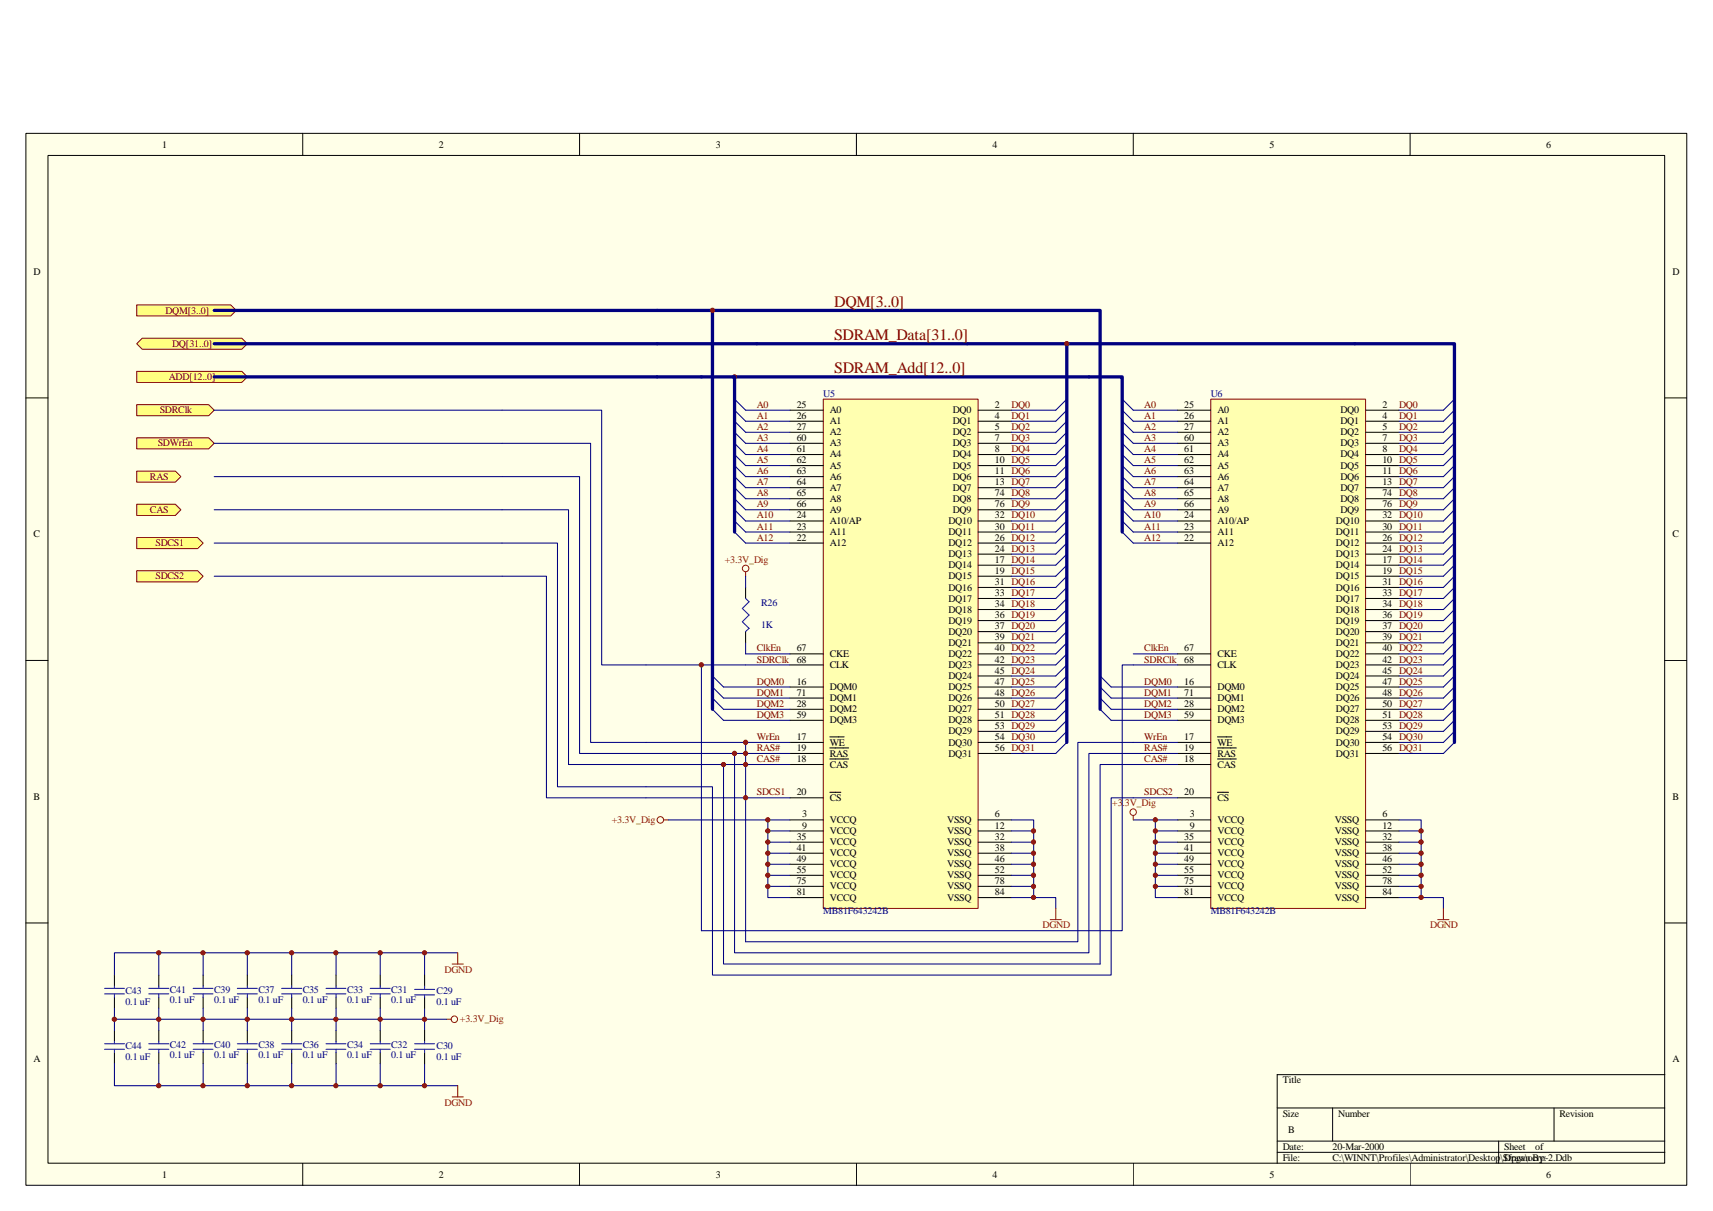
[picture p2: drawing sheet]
<svg xmlns="http://www.w3.org/2000/svg" width="420mm" height="297mm" viewBox="0 0 420 297" stroke-linecap="round" stroke-linejoin="round" font-family="sans-serif">
<path d="M6.3 32.7h407.4v258h-407.4z" fill="#ffffe8"/>
<g fill="none" stroke="#000" stroke-width=".25">
<path d="M6.3 32.7h407.4v258h-407.4zM11.8 38.1h396.5v247.2h-396.5zM74.3 32.7v5.4M142.2 32.7v5.4M210.1 32.7v5.4M278 32.7v5.4M345.9 32.7v5.4M6.3 97.6h5.5M408.3 97.6h5.5M6.3 162h5.5M408.3 162h5.5M6.3 226.4h5.5"/>
<path d="M408.3 226.4h5.5M313.3 271.8h95M313.3 279.9h95M326.9 271.8v8.1M367.6 279.9v5.5M381.2 271.8v8.1M408.3 263.6h-95v21.8M74.3 285.4v5.4M142.2 285.4v5.4M210.1 285.4v5.4M278 285.4v5.4M313.3 282.6h95"/>
<path d="M345.9 285.4v5.4"/>
</g>
<path d="M202 97.9h37.9v124.9h-37.9z" fill="#ffffb0"/>
<path d="M201.9 97.9h38v124.9h-38z" fill="none" stroke="#800000" stroke-width=".25"/>
<g fill="none" stroke="#000" stroke-width=".25">
<path d="M193.8 100.6h8.1M193.8 103.3h8.1M193.8 106h8.1M193.8 108.7h8.1M193.8 111.5h8.1M193.8 114.2h8.1M193.8 116.9h8.1M193.8 119.6h8.1M239.9 100.6h8.2M239.9 103.3h8.2M239.9 106h8.2M239.9 108.7h8.2"/>
<path d="M239.9 111.5h8.2M239.9 114.2h8.2M239.9 116.9h8.2M239.9 119.6h8.2M193.8 122.3h8.1M193.8 125h8.1M193.8 127.8h8.1M193.8 130.5h8.1M193.8 133.2h8.1M239.9 122.3h8.2M239.9 125h8.2M239.9 127.8h8.2"/>
<path d="M239.9 130.5h8.2M239.9 133.2h8.2M239.9 135.9h8.2M239.9 138.6h8.2M239.9 141.3h8.2M239.9 144.1h8.2M239.9 146.8h8.2M239.9 149.5h8.2M239.9 152.2h8.2M239.9 154.9h8.2M239.9 157.7h8.2M193.8 168.5h8.1"/>
<path d="M193.8 171.2h8.1M193.8 160.4h8.1M193.8 163.1h8.1M193.8 174h8.1M193.8 176.7h8.1M239.9 168.5h8.2M239.9 171.2h8.2M239.9 160.4h8.2M239.9 163.1h8.2M239.9 165.8h8.2M239.9 174h8.2M239.9 176.7h8.2"/>
<path d="M239.9 179.4h8.2M193.8 182.1h8.1M193.8 195.7h8.1M193.8 187.5h8.1M193.8 184.8h8.1M203.5 180.7h3.6M203.5 194.3h2.7M203.5 186.2h4.7M203.5 183.5h4.7M239.9 182.1h8.2M239.9 184.8h8.2M193.8 201.1h8.1"/>
<path d="M193.8 203.8h8.1M193.8 206.6h8.1M193.8 209.3h8.1M193.8 212h8.1M193.8 214.7h8.1M193.8 217.4h8.1M239.9 201.1h8.2M239.9 203.8h8.2M239.9 206.6h8.2M239.9 209.3h8.2M239.9 212h8.2M239.9 214.7h8.2"/>
<path d="M239.9 217.4h8.2M193.8 220.2h8.1M239.9 220.2h8.2"/>
</g>
<g fill="none" stroke="#000080" stroke-width=".25">
<path d="M180.2 97.9l2.7 2.7h10.9M261.7 97.9l-2.7 2.7h-10.9M180.2 100.6l2.7 2.7h10.9M180.2 106l2.7 2.7h10.9M180.2 103.3l2.7 2.7h10.9M180.2 108.7l2.7 2.8h10.9M180.2 111.5l2.7 2.7h10.9M180.2 114.2l2.7 2.7h10.9M180.2 119.6l2.7 2.7h10.9M180.2 116.9l2.7 2.7h10.9M261.7 100.6l-2.7 2.7h-10.9M261.7 106l-2.7 2.7h-10.9"/>
<path d="M261.7 103.3l-2.7 2.7h-10.9M261.7 108.7l-2.7 2.8h-10.9M261.7 111.5l-2.7 2.7h-10.9M261.7 114.2l-2.7 2.7h-10.9M261.7 119.6l-2.7 2.7h-10.9M261.7 116.9l-2.7 2.7h-10.9M180.2 125l2.7 2.8h10.9M180.2 127.8l2.7 2.7h10.9M180.2 130.5l2.7 2.7h10.9M180.2 122.3l2.7 2.7h10.9M261.7 125l-2.7 2.8h-10.9M261.7 127.8l-2.7 2.7h-10.9"/>
<path d="M261.7 130.5l-2.7 2.7h-10.9M261.7 122.3l-2.7 2.7h-10.9M261.7 133.2l-2.7 2.7h-10.9M261.7 135.9l-2.7 2.7h-10.9M261.7 138.6l-2.7 2.7h-10.9M261.7 141.3l-2.7 2.8h-10.9M261.7 144.1l-2.7 2.7h-10.9M261.7 146.8l-2.7 2.7h-10.9M261.7 149.5l-2.7 2.7h-10.9M261.7 152.2l-2.7 2.7h-10.9M261.7 154.9l-2.7 2.8h-10.9M261.7 157.7l-2.7 2.7h-10.9"/>
<path d="M174.8 165.8l2.7 2.7h16.3M174.8 168.5l2.7 2.7h16.3M177.5 174h16.3M177.5 176.7h16.3M182.9 160.4h10.9M182.9 163.1h10.9M261.7 160.4l-2.7 2.7h-10.9M261.7 163.1l-2.7 2.7h-10.9M261.7 165.8l-2.7 2.7h-10.9M261.7 168.5l-2.7 2.7h-10.9M261.7 171.2l-2.7 2.8h-10.9M261.7 174l-2.7 2.7h-10.9"/>
<path d="M261.7 176.7l-2.7 2.7h-10.9M261.7 179.4l-2.7 2.7h-10.9M182.9 182.1h10.9M182.9 184.8h10.9M182.9 187.5h10.9M182.9 195.7h10.9M261.7 182.1l-2.7 2.7h-10.9M188.3 201.1h5.5M188.3 203.8h5.5M188.3 206.6h5.5M188.3 209.3h5.5M188.3 212h5.5"/>
<path d="M188.3 214.7h5.5M188.3 217.4h5.5M248.1 201.1h5.4v19.1h5.5v2.7M248.1 203.8h5.4M248.1 206.6h5.4M248.1 209.3h5.4M248.1 212h5.4M248.1 214.7h5.4M248.1 217.4h5.4M248.1 220.2h5.4"/>
</g>
<path d="M237.2 84.3h24.5v97.8" fill="none" stroke="#000080" stroke-width=".8"/>
<g fill="none" stroke="#bf0000" stroke-width=".25">
<path d="M162.8 201.1h1.1M257.6 225.6h2.7M259 222.9v2.7"/>
<circle cx="162" cy="201.1" r=".8"/>
</g>
<path d="M297 97.9h37.9v124.9h-37.9z" fill="#ffffb0"/>
<path d="M297 97.9h37.9v124.9h-37.9z" fill="none" stroke="#800000" stroke-width=".25"/>
<g fill="none" stroke="#000" stroke-width=".25">
<path d="M288.8 100.6h8.2M288.8 103.3h8.2M288.8 106h8.2M288.8 108.7h8.2M288.8 111.5h8.2M288.8 114.2h8.2M288.8 116.9h8.2M288.8 119.6h8.2M335 100.6h8.2M335 103.3h8.2M335 106h8.2M335 108.7h8.2"/>
<path d="M335 111.5h8.2M335 114.2h8.2M335 116.9h8.2M335 119.6h8.2M288.8 122.3h8.2M288.8 125h8.2M288.8 127.8h8.2M288.8 130.5h8.2M288.8 133.2h8.2M335 122.3h8.2M335 125h8.2M335 127.8h8.2"/>
<path d="M335 130.5h8.2M335 133.2h8.2M335 135.9h8.2M335 138.6h8.2M335 141.3h8.2M335 144.1h8.2M335 146.8h8.2M335 149.5h8.2M335 152.2h8.2M335 154.9h8.2M335 157.7h8.2M288.8 168.5h8.2"/>
<path d="M288.8 171.2h8.2M288.8 160.4h8.2M288.8 163.1h8.2M288.8 174h8.2M288.8 176.7h8.2M335 168.5h8.2M335 171.2h8.2M335 160.4h8.2M335 163.1h8.2M335 165.8h8.2M335 174h8.2M335 176.7h8.2"/>
<path d="M335 179.4h8.2M288.8 182.1h8.2M288.8 195.7h8.2M288.8 187.5h8.2M288.8 184.8h8.2M298.6 180.7h3.5M298.6 194.3h2.7M298.6 186.2h4.6M298.6 183.5h4.6M335 182.1h8.2M335 184.8h8.2M288.8 201.1h8.2"/>
<path d="M288.8 203.8h8.2M288.8 206.6h8.2M288.8 209.3h8.2M288.8 212h8.2M288.8 214.7h8.2M288.8 217.4h8.2M335 201.1h8.2M335 203.8h8.2M335 206.6h8.2M335 209.3h8.2M335 212h8.2M335 214.7h8.2"/>
<path d="M335 217.4h8.2M288.8 220.2h8.2M335 220.2h8.2"/>
</g>
<g fill="none" stroke="#000080" stroke-width=".25">
<path d="M275.3 97.9l2.7 2.7h10.8M356.7 97.9l-2.7 2.7h-10.8M275.3 100.6l2.7 2.7h10.8M275.3 106l2.7 2.7h10.8M275.3 103.3l2.7 2.7h10.8M275.3 108.7l2.7 2.8h10.8M275.3 111.5l2.7 2.7h10.8M275.3 114.2l2.7 2.7h10.8M275.3 119.6l2.7 2.7h10.8M275.3 116.9l2.7 2.7h10.8M356.7 100.6l-2.7 2.7h-10.8M356.7 106l-2.7 2.7h-10.8"/>
<path d="M356.7 103.3l-2.7 2.7h-10.8M356.7 108.7l-2.7 2.8h-10.8M356.7 111.5l-2.7 2.7h-10.8M356.7 114.2l-2.7 2.7h-10.8M356.7 119.6l-2.7 2.7h-10.8M356.7 116.9l-2.7 2.7h-10.8M275.3 125l2.7 2.8h10.8M275.3 127.8l2.7 2.7h10.8M275.3 130.5l2.7 2.7h10.8M275.3 122.3l2.7 2.7h10.8M356.7 125l-2.7 2.8h-10.8M356.7 127.8l-2.7 2.7h-10.8"/>
<path d="M356.7 130.5l-2.7 2.7h-10.8M356.7 122.3l-2.7 2.7h-10.8M356.7 133.2l-2.7 2.7h-10.8M356.7 135.9l-2.7 2.7h-10.8M356.7 138.6l-2.7 2.7h-10.8M356.7 141.3l-2.7 2.8h-10.8M356.7 144.1l-2.7 2.7h-10.8M356.7 146.8l-2.7 2.7h-10.8M356.7 149.5l-2.7 2.7h-10.8M356.7 152.2l-2.7 2.7h-10.8M356.7 154.9l-2.7 2.8h-10.8M356.7 157.7l-2.7 2.7h-10.8"/>
<path d="M272.5 168.5h16.3M272.5 171.2h16.3M272.5 174h16.3M272.5 176.7h16.3M278 160.4h10.8M278 163.1h10.8M356.7 160.4l-2.7 2.7h-10.8M356.7 163.1l-2.7 2.7h-10.8M356.7 165.8l-2.7 2.7h-10.8M356.7 168.5l-2.7 2.7h-10.8M356.7 171.2l-2.7 2.8h-10.8M356.7 174l-2.7 2.7h-10.8"/>
<path d="M356.7 176.7l-2.7 2.7h-10.8M356.7 179.4l-2.7 2.7h-10.8M278 182.1h10.8M278 184.8h10.8M278 187.5h10.8M278 195.7h10.8M356.7 182.1l-2.7 2.7h-10.8M278 201.1h5.4v19.1h5.4M283.4 201.1h5.4M283.4 203.8h5.4M283.4 206.6h5.4M283.4 209.3h5.4"/>
<path d="M283.4 212h5.4M283.4 214.7h5.4M283.4 217.4h5.4M343.2 201.1h5.4v19.1h5.4v2.7M343.2 203.8h5.4M343.2 206.6h5.4M343.2 209.3h5.4M343.2 212h5.4M343.2 214.7h5.4M343.2 217.4h5.4M343.2 220.2h5.4"/>
</g>
<path d="M180.2 92.4h86.9M185.6 84.3h51.6M261.7 84.3h95v97.8" fill="none" stroke="#000080" stroke-width=".8"/>
<g fill="none" stroke="#bf0000" stroke-width=".25">
<path d="M278 200.1v1M352.6 225.6h2.8M354 222.9v2.7"/>
<circle cx="277.9" cy="199.2" r=".79"/>
</g>
<g fill="#800000" stroke="#800000" stroke-width=".25">
<circle cx="180.2" cy="92.4" r=".52"/>
<circle cx="261.6" cy="84.3" r=".52"/>
</g>
<g fill="#ffff80" stroke="#800000" stroke-width=".25">
<path d="M34.9 83h24.4l1.4 1.3-1.4 1.4h-24.4l-1.4-1.4z" fill-rule="evenodd"/>
<path d="M33.5 91.1h25.8l1.4 1.3-1.4 1.4h-25.8z" fill-rule="evenodd"/>
</g>
<path d="M161.2 76.1h108.6v97.9M174.8 76.1v97.9M161.2 92.4h19v38.1M161.2 84.3h24.4M267.1 92.4h8.2v38.1" fill="none" stroke="#000080" stroke-width=".8"/>
<g fill="none" stroke="#bf0000" stroke-width=".25">
<path d="M182.9 140.3v1M109.6 250h1.1"/>
<circle cx="182.9" cy="139.4" r=".8"/>
<circle cx="111.4" cy="250" r=".79"/>
</g>
<path d="M182.9 144.1v2.7M182.9 154.9v2.8" fill="none" stroke="#000" stroke-width=".25"/>
<path d="M182.9 146.8l.8 .8-1.6 1.7 1.6 1.6-1.6 1.6 1.6 1.6-.8 .8" fill="none" stroke="#00f" stroke-width=".25"/>
<path d="M182.9 141.3v2.8M182.9 157.7v2.7M174.8 171.2l2.7 2.8M174.8 174l2.7 2.7" fill="none" stroke="#000080" stroke-width=".25"/>
<circle cx="174.7" cy="76.1" r=".52" fill="#800000" stroke="#800000" stroke-width=".25"/>
<path d="M33.5 74.8h23.1l1.4 1.3-1.4 1.4h-23.1z" fill-rule="evenodd" fill="#ffff80" stroke="#800000" stroke-width=".25"/>
<g fill="none" stroke="#000080" stroke-width=".25">
<path d="M123.1 108.7h21.8v73.4h38v48.9h81.5v-48.9h13.6M123.1 100.6h24.5v62.5h35.3M123.1 116.9h19.1v67.9h40.7M123.1 133.2h13.6v59.8h38.1v46.2h97.7v-43.5h5.5M123.1 125h16.3v62.5h43.5M123.1 141.3h10.9v54.4h48.9M172 163.1v65.2h103.3v-65.2h2.7M269.8 165.8l2.7 2.7M269.8 168.5l2.7 2.7M269.8 171.2l2.7 2.8M269.8 174l2.7 2.7M177.5 187.5v49h92.3v-49h8.2"/>
<path d="M180.2 184.8v48.9h86.9v-48.9h10.9M163.9 201.1h24.4v19.1h5.5M38.9 233.7v5.5M49.8 233.7v5.5M60.7 233.7v5.5M71.5 233.7v5.5M82.4 233.7v5.5M93.3 233.7v5.5M104.1 233.7v5.5M112.3 233.7h-84.2v5.5M28.1 247.3v5.5M28.1 250h81.5"/>
<path d="M38.9 247.3v5.5M49.8 247.3v5.5M60.7 247.3v5.5M71.5 247.3v5.5M82.4 247.3v5.5M93.3 247.3v5.5M104.1 247.3v5.5M28.1 260.9v5.4h84.2M38.9 260.9v5.4M49.8 260.9v5.4M60.7 260.9v5.4M71.5 260.9v5.4"/>
<path d="M82.4 260.9v5.4M93.3 260.9v5.4M104.1 260.9v5.4"/>
</g>
<path d="M52.5 76.1h108.7M52.5 84.3h108.7M52.5 92.4h108.7" fill="none" stroke="#000080" stroke-width=".8"/>
<g fill="none" stroke="#000" stroke-width=".25">
<path d="M28.1 239.2v2.7M38.9 239.2v2.7M49.8 239.2v2.7M60.7 239.2v2.7M71.5 239.2v2.7M82.4 239.2v2.7M93.3 239.2v2.7M28.1 244.6v2.7M28.1 252.8v2.7M28.1 258.2v2.7M38.9 244.6v2.7M38.9 252.8v2.7"/>
<path d="M38.9 258.2v2.7M49.8 244.6v2.7M49.8 252.8v2.7M49.8 258.2v2.7M60.7 244.6v2.7M60.7 252.8v2.7M60.7 258.2v2.7M71.5 244.6v2.7M71.5 252.8v2.7M71.5 258.2v2.7M82.4 244.6v2.7M82.4 252.8v2.7"/>
<path d="M82.4 258.2v2.7M93.3 244.6v2.7M93.3 252.8v2.7M93.3 258.2v2.7"/>
</g>
<g fill="none" stroke="#00f" stroke-width=".25">
<path d="M25.7 243.8h4.8M25.7 242.4h4.8M25.7 257.4h4.8M25.7 256h4.8M28.1 241.9v.5M28.1 243.8v.8M28.1 255.5v.5M28.1 257.4v.8M36.5 243.8h4.9M36.5 242.4h4.9M36.5 257.4h4.9M36.5 256h4.9"/>
<path d="M38.9 241.9v.5M38.9 243.8v.8M38.9 255.5v.5M38.9 257.4v.8M47.4 243.8h4.8M47.4 242.4h4.8M47.4 257.4h4.8M47.4 256h4.8M49.8 241.9v.5M49.8 243.8v.8M49.8 255.5v.5M49.8 257.4v.8"/>
<path d="M58.2 243.8h4.9M58.2 242.4h4.9M58.2 257.4h4.9M58.2 256h4.9M60.7 241.9v.5M60.7 243.8v.8M60.7 255.5v.5M60.7 257.4v.8M69.1 243.8h4.9M69.1 242.4h4.9M69.1 257.4h4.9M69.1 256h4.9"/>
<path d="M71.5 241.9v.5M71.5 243.8v.8M71.5 255.5v.5M71.5 257.4v.8M80 243.8h4.8M80 242.4h4.8M80 257.4h4.8M80 256h4.8M82.4 241.9v.5M82.4 243.8v.8M82.4 255.5v.5M82.4 257.4v.8"/>
<path d="M90.8 243.8h4.9M90.8 242.4h4.9M90.8 257.4h4.9M90.8 256h4.9M93.3 241.9v.5M93.3 243.8v.8M93.3 255.5v.5M93.3 257.4v.8"/>
</g>
<g fill="#800000" stroke="#800000" stroke-width=".25">
<circle cx="38.9" cy="250" r=".52"/>
<circle cx="49.8" cy="250" r=".51"/>
<circle cx="60.7" cy="250" r=".52"/>
<circle cx="71.5" cy="250" r=".52"/>
<circle cx="82.4" cy="250" r=".51"/>
<circle cx="93.3" cy="250" r=".52"/>
<circle cx="104.1" cy="250" r=".52"/>
</g>
<path d="M110.9 236.5h2.7M112.3 233.7v2.8M110.9 269.1h2.7M112.3 266.3v2.8" fill="none" stroke="#bf0000" stroke-width=".25"/>
<g fill="#ffff80" stroke="#800000" stroke-width=".25">
<path d="M33.5 99.3h17.7l1.3 1.3-1.3 1.4h-17.7z" fill-rule="evenodd"/>
<path d="M33.5 107.4h17.7l1.3 1.3-1.3 1.4h-17.7z" fill-rule="evenodd"/>
<path d="M33.5 115.6h9.5l1.4 1.3-1.4 1.4h-9.5z" fill-rule="evenodd"/>
<path d="M33.5 123.7h9.5l1.4 1.3-1.4 1.4h-9.5z" fill-rule="evenodd"/>
<path d="M33.5 131.9h15l1.3 1.3-1.3 1.4h-15z" fill-rule="evenodd"/>
<path d="M33.5 140h15l1.3 1.3-1.3 1.4h-15z" fill-rule="evenodd"/>
</g>
<path d="M52.5 116.9h70.6M52.5 108.7h70.6M52.5 100.6h70.6M52.5 133.2h70.6M52.5 125h70.6M52.5 141.3h70.6" fill="none" stroke="#000080" stroke-width=".25"/>
<path d="M104.1 239.2v2.7M104.1 244.6v2.7M104.1 252.8v2.7M104.1 258.2v2.7" fill="none" stroke="#000" stroke-width=".25"/>
<path d="M101.7 257.4h4.9M101.7 256h4.9M101.7 242.7h4.9M101.7 244h4.9M104.1 241.9v.8M104.1 244v.6M104.1 255.5v.5M104.1 257.4v.8" fill="none" stroke="#00f" stroke-width=".25"/>
<g fill="#800000" stroke="#800000" stroke-width=".25">
<circle cx="28.1" cy="250" r=".52"/>
<circle cx="104.1" cy="233.7" r=".52"/>
<circle cx="93.3" cy="233.7" r=".52"/>
<circle cx="82.4" cy="233.7" r=".51"/>
<circle cx="71.5" cy="233.7" r=".52"/>
<circle cx="60.7" cy="233.7" r=".52"/>
<circle cx="49.8" cy="233.7" r=".51"/>
<circle cx="38.9" cy="233.7" r=".52"/>
<circle cx="104.1" cy="266.3" r=".52"/>
<circle cx="93.3" cy="266.3" r=".52"/>
<circle cx="82.4" cy="266.3" r=".51"/>
<circle cx="71.5" cy="266.3" r=".52"/>
<circle cx="60.7" cy="266.3" r=".52"/>
<circle cx="49.8" cy="266.3" r=".51"/>
<circle cx="38.9" cy="266.3" r=".52"/>
<circle cx="182.9" cy="182.1" r=".52"/>
<circle cx="182.9" cy="184.8" r=".52"/>
<circle cx="182.9" cy="187.5" r=".51"/>
<circle cx="182.9" cy="195.7" r=".52"/>
<circle cx="188.3" cy="201.1" r=".52"/>
<circle cx="188.3" cy="203.8" r=".52"/>
<circle cx="188.3" cy="206.5" r=".52"/>
<circle cx="188.3" cy="209.3" r=".52"/>
<circle cx="188.3" cy="212" r=".52"/>
<circle cx="188.3" cy="214.7" r=".52"/>
<circle cx="188.3" cy="217.4" r=".52"/>
<circle cx="253.5" cy="220.1" r=".51"/>
<circle cx="253.5" cy="217.4" r=".51"/>
<circle cx="253.5" cy="214.7" r=".52"/>
<circle cx="253.5" cy="212" r=".52"/>
<circle cx="253.5" cy="209.3" r=".52"/>
<circle cx="253.5" cy="206.5" r=".51"/>
<circle cx="253.5" cy="203.8" r=".51"/>
<circle cx="283.4" cy="201.1" r=".52"/>
<circle cx="283.4" cy="203.8" r=".51"/>
<circle cx="283.4" cy="206.5" r=".51"/>
<circle cx="283.4" cy="209.3" r=".52"/>
<circle cx="283.4" cy="212" r=".52"/>
<circle cx="283.4" cy="214.7" r=".52"/>
<circle cx="283.4" cy="217.4" r=".51"/>
<circle cx="348.6" cy="220.1" r=".52"/>
<circle cx="348.6" cy="217.4" r=".52"/>
<circle cx="348.6" cy="214.7" r=".52"/>
<circle cx="348.6" cy="212" r=".52"/>
<circle cx="348.6" cy="209.3" r=".52"/>
<circle cx="348.6" cy="206.5" r=".52"/>
<circle cx="348.6" cy="203.8" r=".52"/>
<circle cx="180.2" cy="184.8" r=".52"/>
<circle cx="177.5" cy="187.5" r=".52"/>
<circle cx="172" cy="163.1" r=".52"/>
</g>
<g font-size="3.9" fill="#800000">
<text x="204.6" y="75.3">DQM[3..0]</text>
<text x="204.6" y="83.4">SDRAM_Data[31..0]</text>
<text x="204.6" y="91.6">SDRAM_Add[12..0]</text>
</g>
<g font-size="2.5">
<text x="39.8" y="36.2">1</text>
<text x="107.7" y="36.2">2</text>
<text x="175.6" y="36.2">3</text>
<text x="243.5" y="36.2">4</text>
<text x="311.4" y="36.2">5</text>
<text x="379.3" y="36.2">6</text>
<text x="8.3" y="67.4">D</text>
<text x="410.3" y="67.4">D</text>
<text x="195.4" y="100">25</text>
<text x="203.5" y="101.4">A0</text>
<text x="233.7" y="101.4">DQ0</text>
<text x="244" y="100">2</text>
<text x="290.4" y="100">25</text>
<text x="298.6" y="101.4">A0</text>
<text x="328.8" y="101.4">DQ0</text>
<text x="339.1" y="100">2</text>
<text x="195.4" y="102.7">26</text>
<text x="195.4" y="105.4">27</text>
<text x="203.5" y="104.1">A1</text>
<text x="203.5" y="106.8">A2</text>
<text x="233.7" y="104.1">DQ1</text>
<text x="233.7" y="106.8">DQ2</text>
<text x="244" y="102.7">4</text>
<text x="244" y="105.4">5</text>
<text x="290.4" y="102.7">26</text>
<text x="290.4" y="105.4">27</text>
<text x="298.6" y="104.1">A1</text>
<text x="298.6" y="106.8">A2</text>
<text x="328.8" y="104.1">DQ1</text>
<text x="328.8" y="106.8">DQ2</text>
<text x="339.1" y="102.7">4</text>
<text x="339.1" y="105.4">5</text>
<text x="195.4" y="108.1">60</text>
<text x="195.4" y="110.9">61</text>
<text x="195.4" y="113.6">62</text>
<text x="203.5" y="109.5">A3</text>
<text x="203.5" y="112.2">A4</text>
<text x="233.7" y="109.5">DQ3</text>
<text x="233.7" y="112.2">DQ4</text>
<text x="244" y="108.1">7</text>
<text x="244" y="110.9">8</text>
<text x="244" y="113.6">10 DQ5</text>
<text x="290.4" y="108.1">60</text>
<text x="290.4" y="110.9">61</text>
<text x="290.4" y="113.6">62</text>
<text x="298.6" y="109.5">A3</text>
<text x="298.6" y="112.2">A4</text>
<text x="328.8" y="109.5">DQ3</text>
<text x="328.8" y="112.2">DQ4</text>
<text x="339.1" y="108.1">7</text>
<text x="339.1" y="110.9">8</text>
<text x="339.1" y="113.6">10 DQ5</text>
<text x="195.4" y="116.3">63</text>
<text x="195.4" y="119">64</text>
<text x="203.5" y="115">A5</text>
<text x="203.5" y="117.7">A6</text>
<text x="233.7" y="115">DQ5</text>
<text x="233.7" y="117.7">DQ6</text>
<text x="244" y="116.3">11 DQ6</text>
<text x="244" y="119">13 DQ7</text>
<text x="290.4" y="116.3">63</text>
<text x="290.4" y="119">64</text>
<text x="298.6" y="115">A5</text>
<text x="298.6" y="117.7">A6</text>
<text x="328.8" y="115">DQ5</text>
<text x="328.8" y="117.7">DQ6</text>
<text x="339.1" y="116.3">11 DQ6</text>
<text x="339.1" y="119">13 DQ7</text>
<text x="195.4" y="121.7">65</text>
<text x="195.4" y="124.4">66</text>
<text x="203.5" y="120.4">A7</text>
<text x="203.5" y="123.1">A8</text>
<text x="203.5" y="125.8">A9</text>
<text x="233.7" y="120.4">DQ7</text>
<text x="233.7" y="123.1">DQ8</text>
<text x="233.7" y="125.8">DQ9</text>
<text x="244" y="121.7">74 DQ8</text>
<text x="244" y="124.4">76 DQ9</text>
<text x="290.4" y="121.7">65</text>
<text x="290.4" y="124.4">66</text>
<text x="298.6" y="120.4">A7</text>
<text x="298.6" y="123.1">A8</text>
<text x="298.6" y="125.8">A9</text>
<text x="328.8" y="120.4">DQ7</text>
<text x="328.8" y="123.1">DQ8</text>
<text x="328.8" y="125.8">DQ9</text>
<text x="339.1" y="121.7">74 DQ8</text>
<text x="339.1" y="124.4">76 DQ9</text>
<text x="8.3" y="131.8">C</text>
<text x="195.4" y="127.2">24</text>
<text x="195.4" y="129.9">23</text>
<text x="203.5" y="128.6">A10/AP</text>
<text x="203.5" y="131.3">A11</text>
<text x="232.6" y="128.6">DQ10</text>
<text x="232.6" y="131.3">DQ11</text>
<text x="244" y="127.2">32 DQ10</text>
<text x="244" y="129.9">30 DQ11</text>
<text x="290.4" y="127.2">24</text>
<text x="290.4" y="129.9">23</text>
<text x="298.6" y="128.6">A10/AP</text>
<text x="298.6" y="131.3">A11</text>
<text x="327.7" y="128.6">DQ10</text>
<text x="327.7" y="131.3">DQ11</text>
<text x="339.1" y="127.2">32 DQ10</text>
<text x="339.1" y="129.9">30 DQ11</text>
<text x="410.3" y="131.8">C</text>
<text x="195.4" y="132.6">22</text>
<text x="203.5" y="134">A12</text>
<text x="232.6" y="134">DQ12</text>
<text x="232.6" y="136.7">DQ13</text>
<text x="244" y="132.6">26 DQ12</text>
<text x="244" y="135.3">24 DQ13</text>
<text x="290.4" y="132.6">22</text>
<text x="298.6" y="134">A12</text>
<text x="327.7" y="134">DQ12</text>
<text x="327.7" y="136.7">DQ13</text>
<text x="339.1" y="132.6">26 DQ12</text>
<text x="339.1" y="135.3">24 DQ13</text>
<text x="232.6" y="139.4">DQ14</text>
<text x="232.6" y="142.1">DQ15</text>
<text x="244" y="138">17 DQ14</text>
<text x="244" y="140.7">19 DQ15</text>
<text x="244" y="143.5">31 DQ16</text>
<text x="327.7" y="139.4">DQ14</text>
<text x="327.7" y="142.1">DQ15</text>
<text x="339.1" y="138">17 DQ14</text>
<text x="339.1" y="140.7">19 DQ15</text>
<text x="339.1" y="143.5">31 DQ16</text>
<text x="232.6" y="144.9">DQ16</text>
<text x="232.6" y="147.6">DQ17</text>
<text x="244" y="146.2">33 DQ17</text>
<text x="244" y="148.9">34 DQ18</text>
<text x="327.7" y="144.9">DQ16</text>
<text x="327.7" y="147.6">DQ17</text>
<text x="339.1" y="146.2">33 DQ17</text>
<text x="339.1" y="148.9">34 DQ18</text>
<text x="232.6" y="150.3">DQ18</text>
<text x="232.6" y="153">DQ19</text>
<text x="232.6" y="155.7">DQ20</text>
<text x="244" y="151.6">36 DQ19</text>
<text x="244" y="154.3">37 DQ20</text>
<text x="327.7" y="150.3">DQ18</text>
<text x="327.7" y="153">DQ19</text>
<text x="327.7" y="155.7">DQ20</text>
<text x="339.1" y="151.6">36 DQ19</text>
<text x="339.1" y="154.3">37 DQ20</text>
<text x="195.4" y="159.8">67</text>
<text x="203.5" y="161.1">CKE</text>
<text x="232.6" y="158.4">DQ21</text>
<text x="232.6" y="161.1">DQ22</text>
<text x="244" y="157">39 DQ21</text>
<text x="244" y="159.8">40 DQ22</text>
<text x="290.4" y="159.8">67</text>
<text x="298.6" y="161.1">CKE</text>
<text x="327.7" y="158.4">DQ21</text>
<text x="327.7" y="161.1">DQ22</text>
<text x="339.1" y="157">39 DQ21</text>
<text x="339.1" y="159.8">40 DQ22</text>
<text x="195.4" y="167.9">16</text>
<text x="195.4" y="162.5">68</text>
<text x="203.5" y="163.9">CLK</text>
<text x="232.6" y="163.9">DQ23</text>
<text x="232.6" y="166.6">DQ24</text>
<text x="244" y="162.5">42 DQ23</text>
<text x="244" y="165.2">45 DQ24</text>
<text x="244" y="167.9">47 DQ25</text>
<text x="290.4" y="167.9">16</text>
<text x="290.4" y="162.5">68</text>
<text x="298.6" y="163.9">CLK</text>
<text x="327.7" y="163.9">DQ23</text>
<text x="327.7" y="166.6">DQ24</text>
<text x="339.1" y="162.5">42 DQ23</text>
<text x="339.1" y="165.2">45 DQ24</text>
<text x="339.1" y="167.9">47 DQ25</text>
<text x="195.4" y="170.6">71</text>
<text x="195.4" y="173.3">28</text>
<text x="203.5" y="169.3">DQM0</text>
<text x="203.5" y="172">DQM1</text>
<text x="232.6" y="169.3">DQ25</text>
<text x="232.6" y="172">DQ26</text>
<text x="244" y="170.6">48 DQ26</text>
<text x="244" y="173.3">50 DQ27</text>
<text x="290.4" y="170.6">71</text>
<text x="290.4" y="173.3">28</text>
<text x="298.6" y="169.3">DQM0</text>
<text x="298.6" y="172">DQM1</text>
<text x="327.7" y="169.3">DQ25</text>
<text x="327.7" y="172">DQ26</text>
<text x="339.1" y="170.6">48 DQ26</text>
<text x="339.1" y="173.3">50 DQ27</text>
<text x="195.4" y="176.1">59</text>
<text x="203.5" y="174.7">DQM2</text>
<text x="203.5" y="177.4">DQM3</text>
<text x="232.6" y="174.7">DQ27</text>
<text x="232.6" y="177.4">DQ28</text>
<text x="244" y="176.1">51 DQ28</text>
<text x="244" y="178.8">53 DQ29</text>
<text x="290.4" y="176.1">59</text>
<text x="298.6" y="174.7">DQM2</text>
<text x="298.6" y="177.4">DQM3</text>
<text x="327.7" y="174.7">DQ27</text>
<text x="327.7" y="177.4">DQ28</text>
<text x="339.1" y="176.1">51 DQ28</text>
<text x="339.1" y="178.8">53 DQ29</text>
<text x="195.4" y="181.5">17</text>
<text x="195.4" y="184.2">19</text>
<text x="203.5" y="182.9">WE</text>
<text x="203.5" y="185.6">RAS</text>
<text x="232.6" y="180.2">DQ29</text>
<text x="232.6" y="182.9">DQ30</text>
<text x="232.6" y="185.6">DQ31</text>
<text x="244" y="181.5">54 DQ30</text>
<text x="244" y="184.2">56 DQ31</text>
<text x="290.4" y="181.5">17</text>
<text x="290.4" y="184.2">19</text>
<text x="298.6" y="182.9">WE</text>
<text x="298.6" y="185.6">RAS</text>
<text x="327.7" y="180.2">DQ29</text>
<text x="327.7" y="182.9">DQ30</text>
<text x="327.7" y="185.6">DQ31</text>
<text x="339.1" y="181.5">54 DQ30</text>
<text x="339.1" y="184.2">56 DQ31</text>
<text x="195.4" y="186.9">18</text>
<text x="203.5" y="188.3">CAS</text>
<text x="290.4" y="186.9">18</text>
<text x="298.6" y="188.3">CAS</text>
<text x="8.3" y="196.2">B</text>
<text x="195.4" y="195.1">20</text>
<text x="203.5" y="196.5">CS</text>
<text x="290.4" y="195.1">20</text>
<text x="298.6" y="196.5">CS</text>
<text x="410.3" y="196.2">B</text>
<text x="196.8" y="200.5">3</text>
<text x="196.8" y="203.2">9</text>
<text x="203.5" y="201.9">VCCQ</text>
<text x="232.3" y="201.9">VSSQ</text>
<text x="244" y="200.5">6</text>
<text x="244" y="203.2">12</text>
<text x="291.8" y="200.5">3</text>
<text x="291.8" y="203.2">9</text>
<text x="298.6" y="201.9">VCCQ</text>
<text x="327.4" y="201.9">VSSQ</text>
<text x="339.1" y="200.5">6</text>
<text x="339.1" y="203.2">12</text>
<text x="195.4" y="205.9">35</text>
<text x="195.4" y="208.7">41</text>
<text x="203.5" y="204.6">VCCQ</text>
<text x="203.5" y="207.3">VCCQ</text>
<text x="232.3" y="204.6">VSSQ</text>
<text x="232.3" y="207.3">VSSQ</text>
<text x="244" y="205.9">32</text>
<text x="244" y="208.7">38</text>
<text x="290.4" y="205.9">35</text>
<text x="290.4" y="208.7">41</text>
<text x="298.6" y="204.6">VCCQ</text>
<text x="298.6" y="207.3">VCCQ</text>
<text x="327.4" y="204.6">VSSQ</text>
<text x="327.4" y="207.3">VSSQ</text>
<text x="339.1" y="205.9">32</text>
<text x="339.1" y="208.7">38</text>
<text x="195.4" y="211.4">49</text>
<text x="195.4" y="214.1">55</text>
<text x="203.5" y="210">VCCQ</text>
<text x="203.5" y="212.8">VCCQ</text>
<text x="203.5" y="215.5">VCCQ</text>
<text x="232.3" y="210">VSSQ</text>
<text x="232.3" y="212.8">VSSQ</text>
<text x="232.3" y="215.5">VSSQ</text>
<text x="244" y="211.4">46</text>
<text x="244" y="214.1">52</text>
<text x="290.4" y="211.4">49</text>
<text x="290.4" y="214.1">55</text>
<text x="298.6" y="210">VCCQ</text>
<text x="298.6" y="212.8">VCCQ</text>
<text x="298.6" y="215.5">VCCQ</text>
<text x="327.4" y="210">VSSQ</text>
<text x="327.4" y="212.8">VSSQ</text>
<text x="327.4" y="215.5">VSSQ</text>
<text x="339.1" y="211.4">46</text>
<text x="339.1" y="214.1">52</text>
<text x="195.4" y="216.8">75</text>
<text x="195.4" y="219.5">81</text>
<text x="203.5" y="218.2">VCCQ</text>
<text x="203.5" y="220.9">VCCQ</text>
<text x="232.3" y="218.2">VSSQ</text>
<text x="232.3" y="220.9">VSSQ</text>
<text x="244" y="216.8">78</text>
<text x="244" y="219.5">84</text>
<text x="290.4" y="216.8">75</text>
<text x="290.4" y="219.5">81</text>
<text x="298.6" y="218.2">VCCQ</text>
<text x="298.6" y="220.9">VCCQ</text>
<text x="327.4" y="218.2">VSSQ</text>
<text x="327.4" y="220.9">VSSQ</text>
<text x="339.1" y="216.8">78</text>
<text x="339.1" y="219.5">84</text>
<text x="8.3" y="260.5">A</text>
<text x="410.3" y="260.5">A</text>
<text x="314.6" y="265.7">Title</text>
<text x="314.6" y="273.9">Size</text>
<text x="328.2" y="273.9">Number</text>
<text x="382.5" y="273.9">Revision</text>
<text x="316" y="277.9">B</text>
<text x="314.6" y="284.8">File:</text>
<text x="314.6" y="282">Date:</text>
<text x="326.9" y="284.8">C:\WINNT\Profiles\Administrator\Desktop\Sfpga\ocrp-2.Ddb</text>
<text x="326.9" y="282">20-Mar-2000</text>
<text x="368.9" y="282">Sheet</text>
<text x="368.9" y="284.8">Drawn By:</text>
<text x="376.6" y="282">of</text>
<text x="39.8" y="288.8">1</text>
<text x="107.7" y="288.8">2</text>
<text x="175.6" y="288.8">3</text>
<text x="243.5" y="288.8">4</text>
<text x="311.4" y="288.8">5</text>
<text x="379.3" y="288.8">6</text>
</g>
<g font-size="2.5" fill="#800000">
<text x="40.6" y="76.9">DQM[3..0]</text>
<text x="42.2" y="85.1">DQ[31..0]</text>
<text x="41.4" y="93.2">ADD[12..0]</text>
<text x="39.2" y="101.4">SDRClk</text>
<text x="185.6" y="100">A0</text>
<text x="248.1" y="100">DQ0</text>
<text x="280.7" y="100">A0</text>
<text x="343.2" y="100">DQ0</text>
<text x="185.6" y="102.7">A1</text>
<text x="185.6" y="105.4">A2</text>
<text x="248.1" y="102.7">DQ1</text>
<text x="248.1" y="105.4">DQ2</text>
<text x="280.7" y="102.7">A1</text>
<text x="280.7" y="105.4">A2</text>
<text x="343.2" y="102.7">DQ1</text>
<text x="343.2" y="105.4">DQ2</text>
<text x="38.7" y="109.5">SDWrEn</text>
<text x="185.6" y="108.1">A3</text>
<text x="185.6" y="110.9">A4</text>
<text x="185.6" y="113.6">A5</text>
<text x="248.1" y="108.1">DQ3</text>
<text x="248.1" y="110.9">DQ4</text>
<text x="280.7" y="108.1">A3</text>
<text x="280.7" y="110.9">A4</text>
<text x="280.7" y="113.6">A5</text>
<text x="343.2" y="108.1">DQ3</text>
<text x="343.2" y="110.9">DQ4</text>
<text x="36.8" y="117.7">RAS</text>
<text x="185.6" y="116.3">A6</text>
<text x="185.6" y="119">A7</text>
<text x="280.7" y="116.3">A6</text>
<text x="280.7" y="119">A7</text>
<text x="36.8" y="125.8">CAS</text>
<text x="185.6" y="121.7">A8</text>
<text x="185.6" y="124.4">A9</text>
<text x="280.7" y="121.7">A8</text>
<text x="280.7" y="124.4">A9</text>
<text x="185.6" y="127.2">A10</text>
<text x="185.6" y="129.9">A11</text>
<text x="280.7" y="127.2">A10</text>
<text x="280.7" y="129.9">A11</text>
<text x="38.1" y="134">SDCS1</text>
<text x="185.6" y="132.6">A12</text>
<text x="280.7" y="132.6">A12</text>
<text x="38.1" y="142.1">SDCS2</text>
<text x="185.6" y="159.8">ClkEn</text>
<text x="280.7" y="159.8">ClkEn</text>
<text x="185.6" y="162.5">SDRClk</text>
<text x="185.6" y="167.9">DQM0</text>
<text x="280.7" y="162.5">SDRClk</text>
<text x="280.7" y="167.9">DQM0</text>
<text x="185.6" y="170.6">DQM1</text>
<text x="185.6" y="173.3">DQM2</text>
<text x="280.7" y="170.6">DQM1</text>
<text x="280.7" y="173.3">DQM2</text>
<text x="185.6" y="176.1">DQM3</text>
<text x="280.7" y="176.1">DQM3</text>
<text x="185.6" y="181.5">WrEn</text>
<text x="185.6" y="184.2">RAS#</text>
<text x="280.7" y="181.5">WrEn</text>
<text x="280.7" y="184.2">RAS#</text>
<text x="185.6" y="186.9">CAS#</text>
<text x="280.7" y="186.9">CAS#</text>
<text x="185.6" y="195.1">SDCS1</text>
<text x="280.7" y="195.1">SDCS2</text>
</g>
<g font-size="2.5" fill="#000080">
<text x="201.9" y="97.3">U5</text>
<text x="297" y="97.3">U6</text>
<text x="186.7" y="148.6">R26</text>
<text x="186.7" y="154.1">1K</text>
<text x="201.9" y="224.1">MB81F643242B</text>
<text x="297" y="224.1">MB81F643242B</text>
<text x="30.8" y="243.7">C43</text>
<text x="41.7" y="243.4">C41</text>
<text x="41.7" y="245.9">0.1 uF</text>
<text x="52.5" y="243.4">C39</text>
<text x="52.5" y="245.9">0.1 uF</text>
<text x="63.4" y="243.4">C37</text>
<text x="63.4" y="245.9">0.1 uF</text>
<text x="74.3" y="243.4">C35</text>
<text x="74.3" y="245.9">0.1 uF</text>
<text x="85.1" y="243.4">C33</text>
<text x="85.1" y="245.9">0.1 uF</text>
<text x="96" y="243.4">C31</text>
<text x="96" y="245.9">0.1 uF</text>
<text x="107.1" y="243.7">C29</text>
<text x="30.8" y="246.5">0.1 uF</text>
<text x="107.1" y="246.5">0.1 uF</text>
<text x="30.8" y="257.3">C44</text>
<text x="41.7" y="257">C42</text>
<text x="52.5" y="257">C40</text>
<text x="63.4" y="257">C38</text>
<text x="74.3" y="257">C36</text>
<text x="85.1" y="257">C34</text>
<text x="96" y="257">C32</text>
<text x="107.1" y="257.3">C30</text>
<text x="30.8" y="260">0.1 uF</text>
<text x="41.7" y="259.5">0.1 uF</text>
<text x="52.5" y="259.5">0.1 uF</text>
<text x="63.4" y="259.5">0.1 uF</text>
<text x="74.3" y="259.5">0.1 uF</text>
<text x="85.1" y="259.5">0.1 uF</text>
<text x="96" y="259.5">0.1 uF</text>
<text x="107.1" y="260">0.1 uF</text>
</g>
<g font-size="2.5" fill="#bf0000">
<text x="177.8" y="138">+3.3V_Dig</text>
<text x="272.8" y="197.8">+3.3V_Dig</text>
<text x="150" y="201.9">+3.3V_Dig</text>
<text x="255.7" y="227.7">DGND</text>
<text x="350.8" y="227.7">DGND</text>
<text x="109" y="238.6">DGND</text>
<text x="112.8" y="250.8">+3.3V_Dig</text>
<text x="109" y="271.2">DGND</text>
</g>
</svg>
